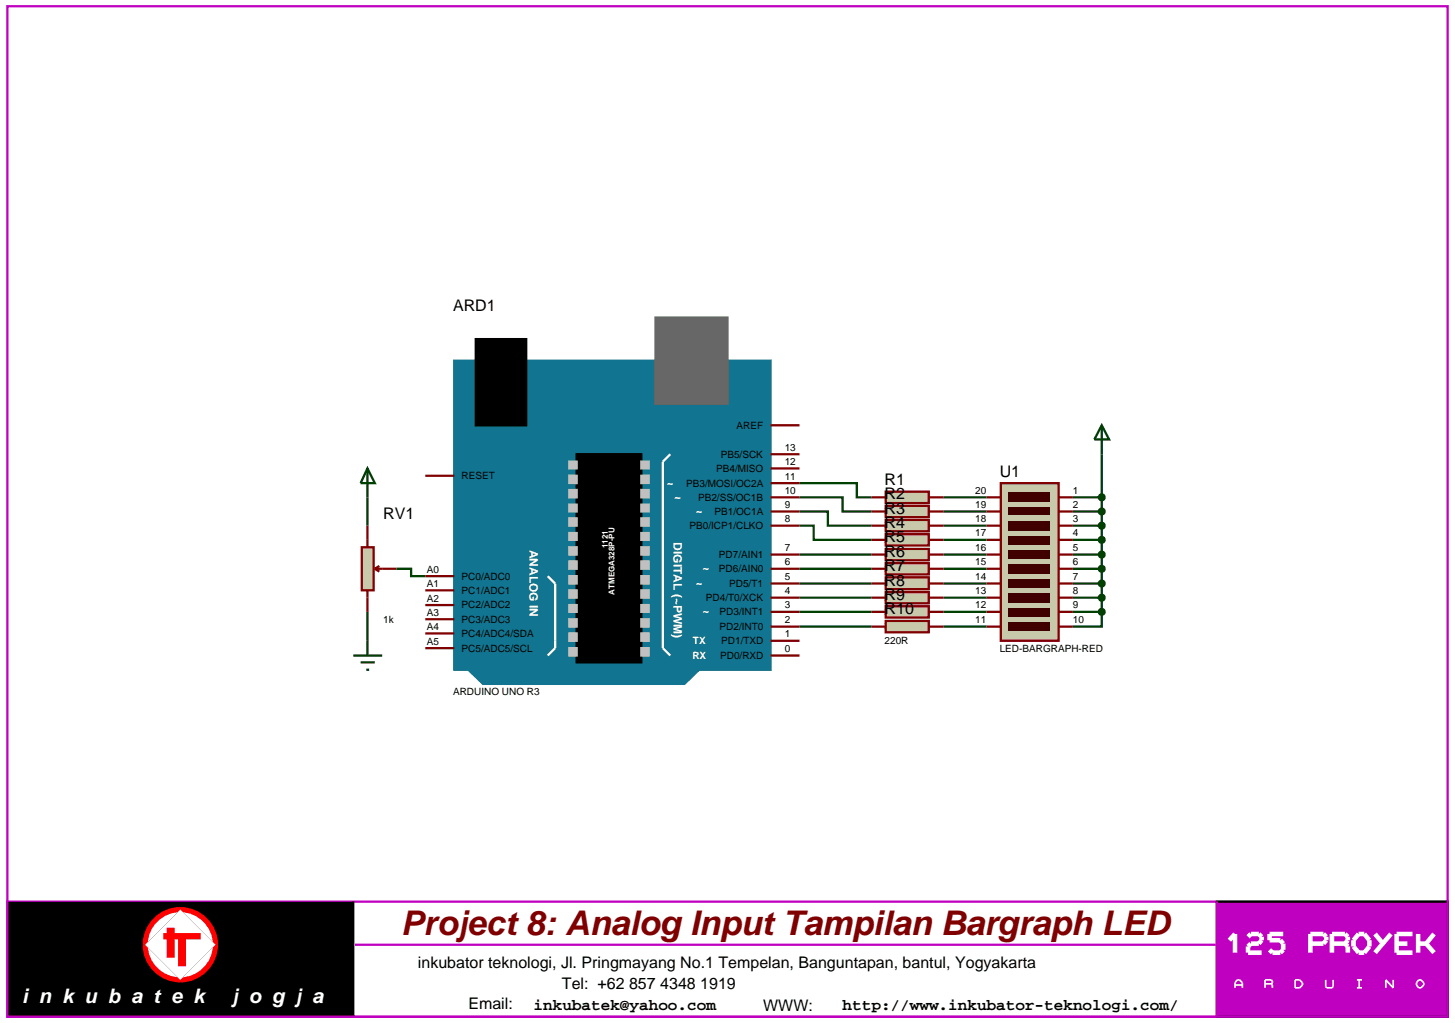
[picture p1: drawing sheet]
<svg xmlns="http://www.w3.org/2000/svg" width="257mm" height="180mm" viewBox="0 0 257 180" stroke-linecap="round" stroke-linejoin="round" font-family="sans-serif">
<g fill="none" stroke="#004000" stroke-width=".4">
<path d="M64.8 87.7v5M141 85.2h10.1v2.5h2.6M141 87.7h7.6v2.5h5.1M141 90.2h5v2.5h7.7M141 92.7h2.5v2.5h10.2M141 97.8h12.7M166.4 87.7h7.6M166.4 90.2h7.6M166.4 92.7h7.6M166.4 95.2h7.6M166.4 97.8h7.6M189.2 87.7h5.1"/>
<path d="M189.2 90.2h5.1M189.2 92.7h5.1M189.2 95.2h5.1M189.2 97.8h5.1M194.3 80.1v27.8M64.8 107.9v5.1M69.9 100.3h2.6v1.3h2.5M141 100.3h12.7M141 102.9h12.7M141 105.4h12.7M141 107.9h12.7M141 110.5h12.7"/>
<path d="M166.4 100.3h7.6M166.4 102.9h7.6M166.4 105.4h7.6M166.4 107.9h7.6M166.4 110.5h7.6M189.2 100.3h5.1M189.2 102.9h5.1M189.2 105.4h5.1M189.2 107.9h5.1M194.3 107.9v2.6h-5.1"/>
</g>
<g fill="#117491" stroke="#117491" stroke-width=".4">
<path d="M82.6 118.1h40.7l-2.6 2.5h-35.5z"/>
<path d="M80.1 63.6h55.8v54.5h-55.8z"/>
</g>
<path d="M115.6 56h12.7v15.2h-12.7z" fill="#686767" stroke="#686767" stroke-width=".4"/>
<path d="M83.9 59.8h8.9v15.2h-8.9zM101.7 80.1h11.4v36.7h-11.4z" fill="#000" stroke="#000" stroke-width=".4"/>
<path d="M118.2 80.1l-1.3 1.3v32.9l1.3 1.3M96.6 101.6l1.3 1.3v11.4l-1.3 1.3" fill="none" stroke="#fff" stroke-width=".4"/>
<g fill="#c0c0c0" stroke="#c0c0c0" stroke-width=".4">
<path d="M113.1 81.4h1.3v1.2h-1.3z"/>
<path d="M113.1 83.9h1.3v1.3h-1.3z"/>
<path d="M113.1 86.4h1.3v1.3h-1.3z"/>
<path d="M113.1 89h1.3v1.2h-1.3z"/>
<path d="M113.1 91.4h1.3v1.3h-1.3z"/>
<path d="M113.1 94h1.3v1.2h-1.3z"/>
<path d="M113.1 96.5h1.3v1.3h-1.3z"/>
<path d="M113.1 99h1.3v1.3h-1.3z"/>
<path d="M113.1 101.6h1.3v1.3h-1.3z"/>
<path d="M113.1 104.1h1.3v1.3h-1.3z"/>
<path d="M113.1 106.7h1.3v1.2h-1.3z"/>
<path d="M113.1 109.2h1.3v1.3h-1.3z"/>
<path d="M113.1 111.7h1.3v1.3h-1.3z"/>
<path d="M113.1 114.3h1.3v1.3h-1.3z"/>
<path d="M100.4 81.4h1.3v1.2h-1.3z"/>
<path d="M100.4 83.9h1.3v1.3h-1.3z"/>
<path d="M100.4 86.4h1.3v1.3h-1.3z"/>
<path d="M100.4 89h1.3v1.2h-1.3z"/>
<path d="M100.4 91.4h1.3v1.3h-1.3z"/>
<path d="M100.4 94h1.3v1.2h-1.3z"/>
<path d="M100.4 96.5h1.3v1.3h-1.3z"/>
<path d="M100.4 99h1.3v1.3h-1.3z"/>
<path d="M100.4 101.6h1.3v1.3h-1.3z"/>
<path d="M100.4 104.1h1.3v1.3h-1.3z"/>
<path d="M100.4 106.7h1.3v1.2h-1.3z"/>
<path d="M100.4 109.2h1.3v1.3h-1.3z"/>
<path d="M100.4 111.7h1.3v1.3h-1.3z"/>
<path d="M100.4 114.3h1.3v1.3h-1.3z"/>
</g>
<g fill="none" stroke="#800000" stroke-width=".4">
<path d="M135.9 75h5.1M75 83.9h5.1M135.9 97.8h5.1M135.9 92.7h5.1M135.9 90.2h5.1M135.9 87.7h5.1M135.9 85.2h5.1M135.9 82.6h5.1M135.9 80.1h5.1M75 114.3h5.1M75 111.7h5.1M75 109.2h5.1"/>
<path d="M75 106.7h5.1M75 104.1h5.1M75 101.6h5.1M135.9 115.6h5.1M135.9 113h5.1M135.9 110.5h5.1M135.9 107.9h5.1M135.9 105.4h5.1M135.9 102.9h5.1M135.9 100.3h5.1"/>
</g>
<path d="M176.5 85.2h10.2v27.8h-10.2z" fill="#c8c8aa" stroke="#800000" stroke-width=".4"/>
<g fill="#400000">
<path d="M177.8 86.9h7.3v1.6h-7.3z"/>
<path d="M177.8 89.5h7.3v1.4h-7.3z"/>
<path d="M177.8 91.9h7.3v1.6h-7.3z"/>
<path d="M177.8 94.5h7.3v1.5h-7.3z"/>
<path d="M177.8 97h7.3v1.5h-7.3z"/>
<path d="M177.8 99.5h7.3v1.6h-7.3z"/>
<path d="M177.8 102.1h7.3v1.5h-7.3z"/>
<path d="M177.8 104.6h7.3v1.6h-7.3z"/>
<path d="M177.8 107.2h7.3v1.5h-7.3z"/>
<path d="M177.8 109.7h7.3v1.5h-7.3z"/>
</g>
<g fill="none" stroke="#800000" stroke-width=".4">
<path d="M174 87.7h2.5M174 90.2h2.5M174 92.7h2.5M174 95.2h2.5M174 97.8h2.5M186.7 87.7h2.5M186.7 90.2h2.5M186.7 92.7h2.5M186.7 95.2h2.5M186.7 97.8h2.5M174 100.3h2.5M174 102.9h2.5"/>
<path d="M174 105.4h2.5M174 107.9h2.5M174 110.5h2.5M186.7 100.3h2.5M186.7 102.9h2.5M186.7 105.4h2.5M186.7 107.9h2.5M186.7 110.5h2.5"/>
</g>
<path d="M156.2 86.7h7.6v2h-7.6z" fill="#c8c8aa" stroke="#800000" stroke-width=".4"/>
<path d="M153.7 87.7h2.5M163.8 87.7h2.6" fill="none" stroke="#800000" stroke-width=".4"/>
<path d="M156.2 89.2h7.6v2h-7.6z" fill="#c8c8aa" stroke="#800000" stroke-width=".4"/>
<path d="M153.7 90.2h2.5M163.8 90.2h2.6" fill="none" stroke="#800000" stroke-width=".4"/>
<path d="M156.2 91.7h7.6v2h-7.6z" fill="#c8c8aa" stroke="#800000" stroke-width=".4"/>
<path d="M153.7 92.7h2.5M163.8 92.7h2.6" fill="none" stroke="#800000" stroke-width=".4"/>
<path d="M156.2 94.2h7.6v2h-7.6z" fill="#c8c8aa" stroke="#800000" stroke-width=".4"/>
<path d="M153.7 95.2h2.5M163.8 95.2h2.6" fill="none" stroke="#800000" stroke-width=".4"/>
<path d="M156.2 96.8h7.6v2h-7.6z" fill="#c8c8aa" stroke="#800000" stroke-width=".4"/>
<path d="M153.7 97.8h2.5M163.8 97.8h2.6" fill="none" stroke="#800000" stroke-width=".4"/>
<path d="M156.2 99.3h7.6v2h-7.6z" fill="#c8c8aa" stroke="#800000" stroke-width=".4"/>
<path d="M153.7 100.3h2.5M163.8 100.3h2.6" fill="none" stroke="#800000" stroke-width=".4"/>
<path d="M156.2 101.8h7.6v2.1h-7.6z" fill="#c8c8aa" stroke="#800000" stroke-width=".4"/>
<path d="M153.7 102.9h2.5M163.8 102.9h2.6" fill="none" stroke="#800000" stroke-width=".4"/>
<path d="M156.2 104.4h7.6v2h-7.6z" fill="#c8c8aa" stroke="#800000" stroke-width=".4"/>
<path d="M153.7 105.4h2.5M163.8 105.4h2.6" fill="none" stroke="#800000" stroke-width=".4"/>
<path d="M156.2 106.9h7.6v2h-7.6z" fill="#c8c8aa" stroke="#800000" stroke-width=".4"/>
<path d="M153.7 107.9h2.5M163.8 107.9h2.6" fill="none" stroke="#800000" stroke-width=".4"/>
<path d="M156.2 109.5h7.6v2h-7.6z" fill="#c8c8aa" stroke="#800000" stroke-width=".4"/>
<path d="M153.7 110.5h2.5M163.8 110.5h2.6" fill="none" stroke="#800000" stroke-width=".4"/>
<path d="M194.3 75l1.3 2.5h-2.6zM194.3 75v5.1" fill="none" stroke="#004000" stroke-width=".4"/>
<path d="M193.9 107.6l.4-.2-.5 .5zM194.3 107.4l.3 .1 .2 .4zM194.8 107.9l-.1 .3-.4 .2zM193.8 107.9l.5 .5-.4-.2z" fill="#004000" stroke="#004000" stroke-width=".4"/>
<path d="M193.8 107.9l.5-.5 .5 .5-.5 .5z" fill="#004000"/>
<path d="M194 105l.3-.1-.5 .5zM194.3 104.9l.4 .2 .1 .3zM194.3 105.9l.5-.5-.2 .4zM193.8 105.4l.5 .5-.3-.1z" fill="#004000" stroke="#004000" stroke-width=".4"/>
<path d="M194.3 104.9l.5 .5-.5 .5-.5-.5z" fill="#004000"/>
<path d="M193.9 102.6l.4-.2-.5 .5zM194.3 102.4l.3 .1 .2 .4zM194.3 103.4l.5-.5-.2 .4zM193.8 102.9l.5 .5-.3-.1z" fill="#004000" stroke="#004000" stroke-width=".4"/>
<path d="M193.8 102.9l.5-.5 .5 .5-.5 .5z" fill="#004000"/>
<path d="M193.9 100l.4-.2-.5 .5zM194.3 99.8l.4 .2 .1 .3zM194.3 100.8l.5-.5-.2 .4zM193.8 100.3l.5 .5-.3-.1z" fill="#004000" stroke="#004000" stroke-width=".4"/>
<path d="M193.8 100.3l.5-.5 .5 .5-.5 .5z" fill="#004000"/>
<path d="M193.9 97.5l.4-.2-.5 .5zM194.3 97.3l.3 .1 .2 .4zM194.8 97.8l-.1 .3-.4 .2zM193.8 97.8l.5 .5-.4-.2z" fill="#004000" stroke="#004000" stroke-width=".4"/>
<path d="M193.8 97.8l.5-.5 .5 .5-.5 .5z" fill="#004000"/>
<path d="M193.9 94.9l.4-.2-.5 .5zM194.3 94.7l.3 .1 .2 .4zM194.8 95.2l-.1 .3-.4 .2zM193.8 95.2l.5 .5-.4-.2z" fill="#004000" stroke="#004000" stroke-width=".4"/>
<path d="M193.8 95.2l.5-.5 .5 .5-.5 .5z" fill="#004000"/>
<path d="M194 92.3l.3-.1-.5 .5zM194.3 92.2l.4 .2 .1 .3zM194.3 93.2l.5-.5-.2 .4zM193.8 92.7l.5 .5-.3-.1z" fill="#004000" stroke="#004000" stroke-width=".4"/>
<path d="M194.3 92.2l.5 .5-.5 .5-.5-.5z" fill="#004000"/>
<path d="M193.9 89.9l.4-.2-.5 .5zM194.3 89.7l.4 .2 .1 .3zM194.3 90.7l.5-.5-.2 .4zM193.8 90.2l.5 .5-.3-.1z" fill="#004000" stroke="#004000" stroke-width=".4"/>
<path d="M193.8 90.2l.5-.5 .5 .5-.5 .5z" fill="#004000"/>
<path d="M193.9 87.4l.4-.2-.5 .5zM194.3 87.2l.4 .2 .1 .3zM194.8 87.7l-.1 .3-.4 .2zM193.8 87.7l.5 .5-.4-.2z" fill="#004000" stroke="#004000" stroke-width=".4"/>
<path d="M193.8 87.7l.5-.5 .5 .5-.5 .5z" fill="#004000"/>
<path d="M63.8 96.5h2.1v7.6h-2.1z" fill="#c8c8aa" stroke="#800000" stroke-width=".4"/>
<path d="M64.8 92.7v3.8M66.9 99.8l-.8 .5M64.8 104.1v3.8M66.1 100.3l.8 .5M66.1 100.3h3.8" fill="none" stroke="#800000" stroke-width=".4"/>
<path d="M64.8 82.6l1.3 2.6h-2.5zM64.8 82.6v5.1M62.3 115.6h5.1M63.6 116.8h2.5M64.6 118.1h.5M64.8 113v2.6" fill="none" stroke="#004000" stroke-width=".4"/>
<path d="M1.3 159h254v20.3h-254z" fill="#fff" stroke="#c000c0" stroke-width=".4"/>
<path d="M214.6 159h40.7v20.3h-40.7z" fill="#c000c0" stroke="#000" stroke-width=".4"/>
<path d="M62.3 159v20.3" fill="none" stroke="#000" stroke-width=".4"/>
<path d="M214.6 159v20.3M62.6 166.6h151.8" fill="none" stroke="#c000c0" stroke-width=".4"/>
<g fill="none" stroke="#fff" stroke-width=".8" stroke-linecap="butt">
<path d="M216.8 165.8l1-1.1v3.3M220.1 165.2l.5-.5h1.4l.5 .5v.6l-.5 .6h-1.4l-.5 .5v1.1h2.4M226.3 164.7h-2.4v1.1h1.9l.5 .6v1.1l-.5 .5h-1.4l-.5-.5M231.1 166.4h2.3l.5-.6v-.6l-.5-.5h-2.3v3.3M234.9 166.4h2.3M237.2 166.4l.5-.6v-.6l-.5-.5h-2.3v3.3M237.2 166.4l.5 .5v1.1M239.6 164.7h1l.9 1.1v1.1l-.9 1.1h-1l-.9-1.1v-1.1zM242.5 164.7l1.4 1.7M245.3 164.7l-2.8 3.3M246.3 166.4h1.9M249.1 164.7h-2.8v3.3h2.8"/>
<path d="M250.1 166.4h1.4M250.1 164.7v3.3M251.5 166.4l1.4 1.6M252.9 164.7l-1.4 1.7"/>
</g>
<path d="M217.8 174.2v-.9l.4-.5h.4l.5 .5v.9M217.8 173.7h1.3M223.1 173.5h1.1M224.2 173.5l.2-.2v-.3l-.2-.2h-1.1v1.4M224.2 173.5l.2 .2v.5M228.4 172.8h.8l.5 .5v.4l-.5 .5h-.8zM233.8 172.8v1.2l.2 .2h.9l.2-.2v-1.2M239.3 172.8h.9M239.3 174.2h.9M239.7 172.8v1.4M245.7 172.8v1.4l-1.3-1.4v1.4M250.2 172.8h.4l.5 .5v.4l-.5 .5h-.4l-.4-.5v-.4z" fill="none" stroke="#fff" stroke-width=".3"/>
<path d="M1.6 159.2h60.5v19.9h-60.5z" fill="#000" stroke="#000" stroke-width=".4"/>
<path d="M27.4 162.2a6.2 6.2 0 0 1 4.4-1.8l-6.2 6.2a6.2 6.2 0 0 1 1.8-4.4zM31.8 160.4a6.2 6.2 0 0 1 6.2 6.2zM31.8 172.8l6.2-6.2a6.2 6.2 0 0 1-6.2 6.2zM25.6 166.6l6.2 6.2a6.2 6.2 0 0 1-6.2-6.2z" fill="#fff" stroke="#f00" stroke-width=".9" stroke-linecap="butt"/>
<path d="M31.8 160.4l6.2 6.2-6.2 6.2-6.2-6.2z" fill="#fff"/>
<path d="M28.8 165.1h6.6" fill="none" stroke="#f00" stroke-width="1.1" stroke-linecap="butt"/>
<path d="M30.1 163.6v5.3M32.1 165.3v5.1" fill="none" stroke="#f00" stroke-width="1.4" stroke-linecap="butt"/>
<path d="M1.3 1.1h254v178.2h-254z" fill="none" stroke="#c000c0" stroke-width=".4"/>
<text font-size="6" fill="#800000" x="70.7" y="164.8">Project 8: Analog Input Tampilan Bargraph LED</text>
<g font-size="3.5" fill="#fff">
<text x="3.9" y="176.9">i n k u b a t e k</text>
<text x="41" y="176.9">j o g j a</text>
</g>
<g font-size="2.8">
<text x="79.9" y="54.9">ARD1</text>
<text x="156" y="85.6">R1</text>
<text x="156" y="88.1">R2</text>
<text x="176.3" y="84.1">U1</text>
<text x="67.6" y="91.6">RV1</text>
<text x="156" y="90.6">R3</text>
<text x="156" y="93.1">R4</text>
<text x="156" y="95.7">R5</text>
<text x="156" y="98.2">R6</text>
<text x="156" y="100.7">R7</text>
<text x="156" y="103.3">R8</text>
<text x="156" y="105.8">R9</text>
<text x="156" y="108.4">R10</text>
<text x="73.7" y="170.7">inkubator teknologi, Jl. Pringmayang No.1 Tempelan, Banguntapan, bantul, Yogyakarta</text>
<text x="82.6" y="178">Email:</text>
<text x="94.1" y="178">inkubatek@yahoo.com</text>
<text x="99.1" y="174.5">Tel: +62 857 4348 1919</text>
<text x="134.6" y="178.3">WWW:</text>
<text x="148.6" y="178">http://www.inkubator-teknologi.com/</text>
</g>
<g font-size="2.1" fill="#fff">
<text x="117.6" y="85.8">~</text>
<text x="118.9" y="88.3">~</text>
<text x="118.8" y="95.6" transform="rotate(90 118.8 95.6)">DIGITAL (~PWM)</text>
<text x="122.7" y="90.8">~</text>
<text x="93.4" y="96.9" transform="rotate(90 93.4 96.9)">ANALOG IN</text>
<text x="123.9" y="100.9">~</text>
<text x="122.7" y="103.5">~</text>
<text x="123.9" y="108.5">~</text>
</g>
<g font-size="1.8">
<text x="129.9" y="75.6">AREF</text>
<text x="126.3" y="83.2">PB4/MISO</text>
<text x="127.1" y="80.7">PB5/SCK</text>
<text x="138.4" y="82">12</text>
<text x="138.4" y="79.5">13</text>
<text x="81.4" y="84.5">RESET</text>
<text x="121" y="85.8">PB3/MOSI/OC2A</text>
<text x="123.1" y="88.3">PB2/SS/OC1B</text>
<text x="138.4" y="89.6">9</text>
<text x="138.4" y="87.1">10</text>
<text x="138.4" y="84.6">11</text>
<text x="172" y="87.1">20</text>
<text x="172" y="89.6">19</text>
<text x="189.2" y="87.1">1</text>
<text x="189.2" y="89.6">2</text>
<text x="121.6" y="93.3">PB0/ICP1/CLKO</text>
<text x="126" y="90.8">PB1/OC1A</text>
<text x="138.4" y="92.1">8</text>
<text x="156" y="90.7">220R</text>
<text x="156" y="93.2">220R</text>
<text x="156" y="95.7">220R</text>
<text x="172" y="92.1">18</text>
<text x="172" y="94.6">17</text>
<text x="189.2" y="92.1">3</text>
<text x="189.2" y="94.6">4</text>
<text x="75.3" y="101">A0</text>
<text x="126.8" y="100.9">PD6/AIN0</text>
<text x="126.8" y="98.4">PD7/AIN1</text>
<text x="138.4" y="99.7">6</text>
<text x="138.4" y="97.2">7</text>
<text x="156" y="98.2">220R</text>
<text x="156" y="100.8">220R</text>
<text x="172" y="97.2">16</text>
<text x="172" y="99.7">15</text>
<text x="189.2" y="97.2">5</text>
<text x="189.2" y="99.7">6</text>
<text x="75.3" y="106.1">A2</text>
<text x="75.3" y="103.5">A1</text>
<text x="81.4" y="107.3">PC2/ADC2</text>
<text x="81.4" y="104.7">PC1/ADC1</text>
<text x="81.4" y="102.2">PC0/ADC0</text>
<text x="124.5" y="106">PD4/T0/XCK</text>
<text x="128.6" y="103.5">PD5/T1</text>
<text x="138.4" y="107.3">3</text>
<text x="138.4" y="104.8">4</text>
<text x="138.4" y="102.3">5</text>
<text x="156" y="103.3">220R</text>
<text x="156" y="105.9">220R</text>
<text x="172" y="102.3">14</text>
<text x="172" y="104.8">13</text>
<text x="172" y="107.3">12</text>
<text x="189.2" y="102.3">7</text>
<text x="189.2" y="104.8">8</text>
<text x="189.2" y="107.3">9</text>
<text x="67.6" y="109.9">1k</text>
<text x="75.3" y="113.7">A5</text>
<text x="75.3" y="111.1">A4</text>
<text x="75.3" y="108.6">A3</text>
<text x="81.4" y="112.3">PC4/ADC4/SDA</text>
<text x="81.4" y="109.8">PC3/ADC3</text>
<text x="126.9" y="111.1">PD2/INT0</text>
<text x="126.9" y="108.5">PD3/INT1</text>
<text x="127.2" y="113.6">PD1/TXD</text>
<text x="138.4" y="112.4">1</text>
<text x="138.4" y="109.9">2</text>
<text x="156" y="108.4">220R</text>
<text x="156" y="110.9">220R</text>
<text x="156" y="113.5">220R</text>
<text x="172" y="109.9">11</text>
<text x="189.2" y="109.9">10</text>
<text x="81.4" y="114.9">PC5/ADC5/SCL</text>
<text x="127" y="116.2">PD0/RXD</text>
<text x="138.4" y="115">0</text>
<text x="176.3" y="115">LED-BARGRAPH-RED</text>
<text x="79.9" y="122.6">ARDUINO UNO R3</text>
</g>
<g font-size="1.8" fill="#fff">
<text x="122.2" y="113.6">TX</text>
<text x="122.1" y="116.2">RX</text>
</g>
<g font-size="1.4" fill="#fff">
<text x="107.2" y="96.7" transform="rotate(-90 107.2 96.7)">1121</text>
<text x="108.4" y="104.9" transform="rotate(-90 108.4 104.9)">ATMEGA328P-PU</text>
</g>
</svg>
